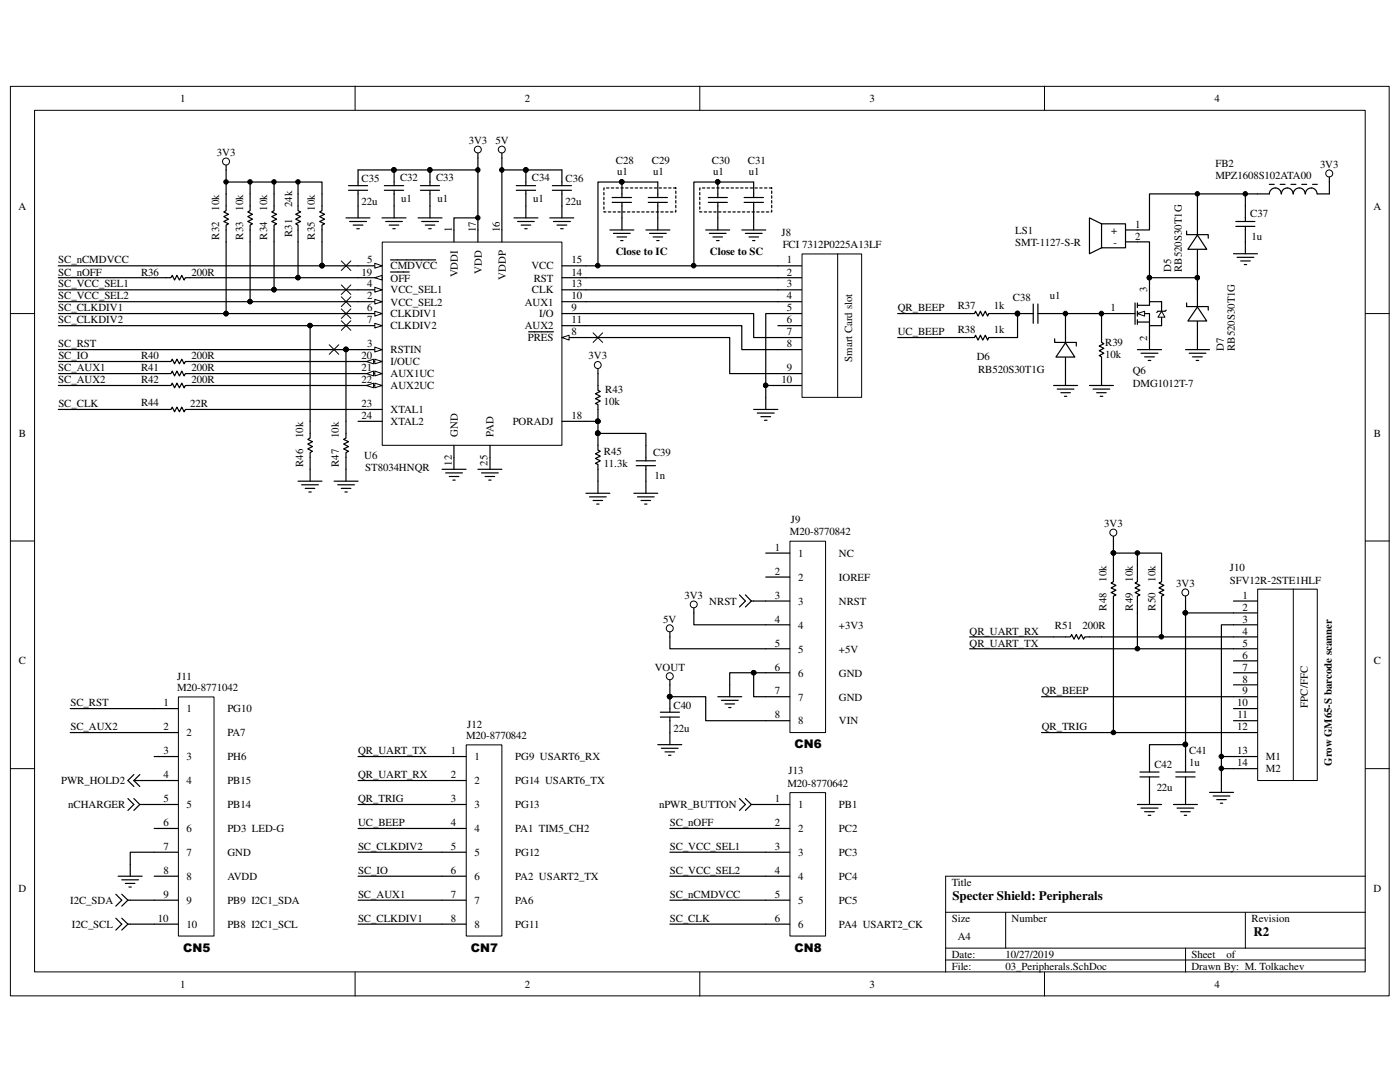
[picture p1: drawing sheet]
<svg xmlns="http://www.w3.org/2000/svg" width="279mm" height="216mm" viewBox="0 0 279 216" stroke-linecap="round" stroke-linejoin="round" font-family="sans-serif">
<path d="M2.1 17.2h275.1v181.5h-275.1z" fill="none" stroke="#000" stroke-width=".2"/>
<path d="M6.9 22.1h265.6v171.8h-265.6z" fill="#fff"/>
<g fill="none" stroke="#000" stroke-width=".2">
<path d="M70.9 17.2v4.8M139.7 17.2v4.8M208.4 17.2v4.8M6.9 22h265.6v171.9h-265.6zM2.1 62.6h4.8M272.5 62.6h4.8M2.1 107.9h4.8M272.5 107.9h4.8M2.1 153.4h4.8M272.5 153.4h4.8M272.5 174.8h-83.8v19.2M70.9 194v4.8"/>
<path d="M139.7 194v4.8M188.7 182h83.8M188.7 189.2h83.8M188.7 191.6h83.8M200.7 182v7.2M208.4 194v4.8M236.6 189.2v4.8M248.5 182v7.2"/>
</g>
<path d="M155.2 53h4.8M155.2 55.4h4.8M155.2 57.8h4.8M155.2 60.2h4.8M155.2 62.6h4.8M155.2 65h4.8M155.2 67.4h4.8M155.2 69.8h4.8M155.2 74.5h4.8M155.2 76.9h4.8" fill="none" stroke="#000" stroke-width=".24"/>
<path d="M160.1 50.7h11.9v28.6h-11.9z" fill="#fff"/>
<path d="M160.1 50.7h11.9v28.6h-11.9zM167.2 50.6v28.7" fill="none" stroke="#000" stroke-width=".2"/>
<path d="M246.2 119.9h4.8M246.2 122.3h4.8M246.2 124.7h4.8M246.2 127.1h4.8M246.2 129.5h4.8M246.2 131.9h4.8M246.2 134.2h4.8M246.2 136.7h4.8M246.2 139h4.8M246.2 141.4h4.8M246.2 143.8h4.8M246.2 146.2h4.8" fill="none" stroke="#000" stroke-width=".24"/>
<path d="M251 117.6h11.9v38.1h-11.9z" fill="#fff"/>
<path d="M251 117.6h11.9v38.1h-11.9zM258.1 117.5v38.2" fill="none" stroke="#000" stroke-width=".2"/>
<path d="M229.4 57.8v3.1h-2.4M222.2 62.6h4.3M226.5 60.5v4.2M227 62.6h2.4v4.8M227 64.3h2.4M227 60.5v.9M227 62.1v1M227 63.8v.9M229.4 60.2h2.4v1.9M231.8 63.3v1.7h-2.4M246.2 151h4.8M246.2 153.4h4.8" fill="none" stroke="#000" stroke-width=".24"/>
<path d="M231.8 62.1l.7 1.2h-1.4z" fill="#fff"/>
<path d="M231.8 62.1l.7 1.2h-1.4z" fill="none" stroke="#000" stroke-width=".2"/>
<path d="M231.1 62.1h1.4" fill="none" stroke="#000" stroke-width=".24"/>
<path d="M227 62.6l1.4-.5v1z" fill="#fff"/>
<g fill="none" stroke="#000" stroke-width=".2">
<path d="M227 62.6l1.4-.5v1z"/>
<circle cx="152.8" cy="76.9" r=".45"/>
</g>
<g fill="none" stroke="#000" stroke-width=".24">
<path d="M219.8 44.7l-2.4-1.2v7.1l2.4-1.2h4.8v-4.7h-4.8v4.7M224.6 45.9h2.4M224.6 48.3h2.4M239 57.8v9.6M155.2 76.9h-2.4v4.8M155.2 62.6h-2.4v14.3M227 69.8h4.8M227.7 70.5h3.4M228.4 71.2h2M229.2 71.9h.5M229.4 67.4v2.4M231.1 62.1l-.3 .3"/>
<path d="M232.7 61.9l-.2 .2M150.4 81.7h4.8M151.1 82.4h3.4M151.8 83.1h2M152.6 83.9h.5M147.6 118.7l1.2 1.2-1.2 1.2M148.8 118.7l1.1 1.2M149.9 119.9l-1.1 1.2M149.9 119.9h.5M26.7 155.7l1.2 1.2M26.7 154.6l-1.2 1.1 1.2 1.2M26.7 155.7h1.7"/>
<path d="M27.9 154.6l-1.2 1.1M147.6 159.3l1.2 1.2-1.2 1.2M148.8 159.3l1.1 1.2M23.1 178.4l1.2 1.2-1.2 1.2M24.3 178.4l1.2 1.2M25.5 179.6l-1.2 1.2M25.5 179.6h.5M149.9 160.5l-1.1 1.2M149.9 160.5h.5M23.1 183.2l1.2 1.2-1.2 1.2M24.3 183.2l1.2 1.2M25.5 184.4l-1.2 1.2"/>
<path d="M25.5 184.4h.5"/>
</g>
<circle cx="152.8" cy="76.9" r=".45" fill="#000"/>
<path d="M239 61.3l1.8 2.8h-3.7z" fill="#fff"/>
<path d="M239 43.5v9.5M236.6 69.8h4.8M236.8 60.5v.7h4.3v.7M237.3 70.5h3.4M238 71.2h1.9M238.7 71.9h.5M239 61.3l1.8 2.8h-3.7zM239 67.4v2.4" fill="none" stroke="#000" stroke-width=".24"/>
<path d="M239 46.9l1.8 2.8h-3.7z" fill="#fff"/>
<g fill="none" stroke="#000" stroke-width=".24">
<path d="M239 38.7v4.8M248.5 38.7v5.5M253.3 36.8h1M255.5 36.8h1M255.7 38.7a1.19 1.19 0 0 0-1.2-1.2 1.19 1.19 0 0 0-1.2 1.2h-23.9v7.2h-2.4M255.7 38.7a1.16 1.16 0 0 1 1.2-1.2 1.16 1.16 0 0 1 1.2 1.2M257.6 36.8h1M258.1 38.7a1.19 1.19 0 0 1 1.2-1.2 1.19 1.19 0 0 1 1.2 1.2M259.8 36.8h1M260.5 38.7a1.16 1.16 0 0 1 1.2-1.2 1.16 1.16 0 0 1 1.1 1.2M262 36.8h.9M265.3 35.3v3.4h-2.4"/>
<path d="M227 48.3h2.4v7.1M229.4 57.8v-2.4h9.6v2.4M236.8 46.1v.7h4.3v.7M239 46.9l1.8 2.8h-3.7zM239 53v2.4M246.2 50.6h4.8M246.6 44.2h3.8M246.6 45.2h3.8M246.9 51.4h3.3M247.6 52.1h1.9M248.3 52.8h.5M248.5 45.2v5.4"/>
<path d="M191.1 62.6h3.4l.2-.5 .5 1 .5-1 .4 1 .5-1 .5 1 .2-.5h3.4M191.1 67.4h3.4l.2-.5 .5 1 .5-1 .4 1 .5-1 .5 1 .2-.5h3.4M203.1 62.6h3.1M206.2 60.7v3.8M207.1 62.6h3.2M207.1 60.7v3.8M212.6 65v9.5M217.4 76.9h4.8M218.1 77.6h3.4M218.9 78.4h1.9M219.6 79.1h.5M219.8 65v3.3l.5 .3-.9 .4 .9 .5-.9 .5 .9 .5-.9 .5 .4 .2v5.7"/>
</g>
<g fill="none" stroke="#000" stroke-width=".2">
<circle cx="239" cy="38.7" r=".44"/>
<circle cx="248.5" cy="38.7" r=".44"/>
<circle cx="265.3" cy="34.6" r=".7"/>
<circle cx="229.4" cy="55.4" r=".45"/>
<circle cx="239" cy="55.4" r=".44"/>
<circle cx="203" cy="62.6" r=".45"/>
</g>
<g fill="#000">
<circle cx="239" cy="38.7" r=".44"/>
<circle cx="248.5" cy="38.7" r=".44"/>
<circle cx="229.4" cy="55.4" r=".45"/>
<circle cx="239" cy="55.4" r=".44"/>
<circle cx="203" cy="62.6" r=".45"/>
</g>
<path d="M212.6 68.4l1.9 2.8h-3.8z" fill="#fff"/>
<g fill="none" stroke="#000" stroke-width=".24">
<path d="M179.2 62.6h11.9M179.2 67.4h11.9M200.7 62.6h2.4v4.8h-2.4M210.3 76.9h4.8M210.3 62.6h11.9M210.5 67.6v.7h4.3v.7M211 77.6h3.3M211.7 78.4h1.9M212.4 79.1h.5M212.6 68.4l1.9 2.8h-3.8zM212.6 62.6v2.4M212.6 74.5v2.4"/>
<path d="M219.8 62.6v2.4M222.2 107v3.4h9.6v5.7l-.5 .2 1 .5-1 .5 1 .5-1 .4 1 .5-.5 .3v8.1M222.2 110.4v5.7l-.5 .2 1 .5-1 .5 1 .5-1 .4 1 .5-.5 .3v27.2M227 110.4v5.7l-.5 .2 1 .5-1 .5 1 .5-1 .4 1 .5-.5 .3v10.5M236.6 119v3.3h9.6M193.5 129.5h52.7M207.9 139h38.3M236.6 122.3v26.3M246.2 124.7h-2.4v33.4M207.9 146.2h38.3M227.5 154.1h3.8M227.5 155h3.8"/>
<path d="M229.4 154.1v-5.5h7.2v5.5M229.4 155v5.5M234.7 154.1h3.8M234.7 155h3.8M236.6 155v5.5M241.4 158.1h4.8M242.1 158.8h3.3M242.8 159.6h1.9M243.8 151h2.4M243.8 153.4h2.4M227 160.5h4.8M227.7 161.2h3.4"/>
<path d="M228.4 162h2M229.2 162.7h.5M234.2 160.5h4.8M234.9 161.2h3.4M235.6 162h1.9M236.3 162.7h.5M243.5 160.3h.5"/>
</g>
<g fill="#000">
<circle cx="203" cy="62.6" r=".45"/>
<circle cx="212.6" cy="62.6" r=".45"/>
<circle cx="219.8" cy="62.6" r=".46"/>
<circle cx="222.2" cy="110.3" r=".46"/>
<circle cx="227" cy="110.3" r=".46"/>
<circle cx="227" cy="129.4" r=".46"/>
<circle cx="231.8" cy="127.1" r=".46"/>
<circle cx="236.6" cy="122.3" r=".45"/>
<circle cx="222.2" cy="146.2" r=".46"/>
<circle cx="236.6" cy="148.5" r=".46"/>
<circle cx="243.7" cy="153.3" r=".45"/>
<circle cx="243.7" cy="150.9" r=".44"/>
</g>
<g fill="none" stroke="#000" stroke-width=".2">
<circle cx="203" cy="62.6" r=".45"/>
<circle cx="212.6" cy="62.6" r=".45"/>
<circle cx="219.8" cy="62.6" r=".46"/>
<circle cx="222.2" cy="106.3" r=".69"/>
<circle cx="222.2" cy="110.3" r=".46"/>
<circle cx="227" cy="110.3" r=".46"/>
<circle cx="236.5" cy="118.2" r=".69"/>
<circle cx="227" cy="129.4" r=".46"/>
<circle cx="231.8" cy="127.1" r=".46"/>
<circle cx="236.6" cy="122.3" r=".45"/>
<circle cx="222.2" cy="146.2" r=".46"/>
<circle cx="236.6" cy="148.5" r=".46"/>
<circle cx="243.7" cy="153.3" r=".45"/>
<circle cx="243.7" cy="150.9" r=".44"/>
</g>
<path d="M157.7 158.2h7.1v28.6h-7.1z" fill="#fff"/>
<path d="M157.6 158.2h7.2v28.6h-7.2z" fill="none" stroke="#000" stroke-width=".2"/>
<path d="M152.8 160.5h4.8M152.8 165.3h4.8M152.8 170.1h4.8M152.8 174.8h4.8M152.8 179.6h4.8M152.8 184.4h4.8" fill="none" stroke="#000" stroke-width=".24"/>
<path d="M157.7 108h7.1v38.2h-7.1z" fill="#fff"/>
<path d="M157.6 108h7.2v38.2h-7.2z" fill="none" stroke="#000" stroke-width=".2"/>
<path d="M152.8 110.4h4.8M152.8 115.1h4.8M152.8 119.9h4.8M152.8 124.7h4.8M152.8 129.5h4.8M152.8 134.2h4.8M152.8 139h4.8M152.8 143.8h4.8" fill="none" stroke="#000" stroke-width=".24"/>
<path d="M93.1 148.7h7.1v38.1h-7.1z" fill="#fff"/>
<path d="M93 148.6h7.2v38.2h-7.2z" fill="none" stroke="#000" stroke-width=".2"/>
<path d="M88.2 151h4.8M88.2 155.7h4.8M88.2 160.5h4.8M88.2 165.3h4.8M88.2 170.1h4.8M88.2 174.8h4.8M88.2 179.6h4.8M88.2 184.4h4.8" fill="none" stroke="#000" stroke-width=".24"/>
<path d="M35.6 139.1h7.1v47.7h-7.1z" fill="#fff"/>
<g fill="none" stroke="#000" stroke-width=".2">
<path d="M35.6 139.1h7.1v47.7h-7.1z"/>
<circle cx="45.1" cy="32.2" r=".7"/>
<circle cx="45.1" cy="36.3" r=".44"/>
<circle cx="49.9" cy="36.3" r=".44"/>
<circle cx="54.7" cy="36.3" r=".44"/>
<circle cx="59.5" cy="36.3" r=".44"/>
<circle cx="78.6" cy="33.9" r=".46"/>
<circle cx="85.8" cy="33.9" r=".45"/>
<circle cx="95.3" cy="33.9" r=".45"/>
<circle cx="95.4" cy="29.9" r=".69"/>
<circle cx="100.1" cy="33.9" r=".45"/>
<circle cx="100.2" cy="29.9" r=".69"/>
<circle cx="104.9" cy="33.9" r=".46"/>
<circle cx="124.1" cy="36.3" r=".46"/>
<circle cx="143.2" cy="36.3" r=".45"/>
<circle cx="54.7" cy="57.8" r=".45"/>
<circle cx="59.5" cy="55.4" r=".44"/>
<circle cx="64.3" cy="53" r=".46"/>
<circle cx="95.4" cy="43.5" r=".44"/>
<circle cx="119.3" cy="53" r=".46"/>
<circle cx="138.4" cy="53" r=".46"/>
<circle cx="45.1" cy="62.6" r=".45"/>
<circle cx="49.9" cy="60.2" r=".44"/>
<circle cx="61.9" cy="65" r=".45"/>
<circle cx="69" cy="69.7" r=".46"/>
<circle cx="119.3" cy="72.8" r=".69"/>
<circle cx="119.3" cy="86.4" r=".46"/>
<circle cx="119.3" cy="84.1" r=".46"/>
<circle cx="133.7" cy="139" r=".45"/>
<circle cx="133.7" cy="134.9" r=".7"/>
<circle cx="133.7" cy="125.4" r=".7"/>
<circle cx="138.5" cy="120.6" r=".69"/>
<circle cx="150.4" cy="134.2" r=".45"/>
</g>
<g fill="none" stroke="#000" stroke-width=".24">
<path d="M45.1 36.3h19.2v5.7l-.5 .3 1 .5-1 .4 1 .5-1 .5 1 .5-.5 .2v8.1h7.2M45.1 33v9l-.4 .3 .9 .5-.9 .4 .9 .5-.9 .5 .9 .5-.5 .2v17.7h26.4M49.9 36.3v5.7l-.5 .3 1 .5-1 .4 1 .5-1 .5 1 .5-.5 .2v15.3h21.6M54.7 36.3v5.7l-.5 .3 1 .5-1 .4 1 .5-1 .5 1 .5-.5 .2v12.9h16.8M59.5 36.3v5.7l.5 .3-1 .5 1 .4-1 .5 1 .5-1 .5 .5 .2v10.5h12M69.6 37h3.8M69.6 38h3.8M71.5 38v5.5M76.7 37h3.9M76.7 38h3.9M78.7 33.9v3.1M78.7 38v5.5"/>
<path d="M83.9 37h3.8M83.9 38h3.8M85.8 33.9v3.1M85.8 38v5.5M95.4 30.6v15.3M95.4 33.9h-23.9v3.1M100.2 30.6v15.3M100.2 33.9h11.9v3.1M103 37h3.9M103 38h3.9M104.9 33.9v3.1M104.9 38v5.5"/>
<path d="M110.2 37h3.8M110.2 38h3.8M112.1 38v5.5M122.2 39.4h3.8M124.1 36.3v3.1M129.4 39.4h3.8M131.3 39.4v-3.1h-12v16.7M141.4 39.4h3.8M143.3 36.3v3.1M148.5 39.4h3.9M150.4 39.4v-3.1h-11.9v16.7M11.6 55.4h22.5l.3-.5 .4 1 .5-1 .5 1 .5-1 .4 1 .3-.5h22.5"/>
<path d="M11.6 53h52.7M11.6 57.8h43.1M69 43.5h4.8M69.8 44.2h3.4M70.5 44.9h1.9M71.2 45.6h.5M76.2 43.5h4.8M77 44.2h3.3M77.7 44.9h1.9M78.4 45.6h.5M83.4 43.5h4.8M84.2 44.2h3.3"/>
<path d="M84.9 44.9h1.9M85.6 45.6h.5M95.4 43.5h-4.8v2.4M102.6 43.5h4.8M103.3 44.2h3.3M104 44.9h1.9M104.7 45.6h.5M109.7 43.5h4.8M110.4 44.2h3.4M111.2 44.9h1.9M111.9 45.6h.5M116.9 53h38.3"/>
<path d="M116.9 55.4h38.3M116.9 57.8h38.3M121.7 45.9h4.8M122.2 40.4h3.8M122.4 46.6h3.4M123.1 47.3h2M123.9 48h.4M124.1 40.4v5.5M128.9 45.9h4.8M129.4 40.4h3.8M129.6 46.6h3.4M130.3 47.3h1.9"/>
<path d="M131.1 48h.4M131.3 40.4v5.5M140.8 45.9h4.8M141.4 40.4h3.8M141.6 46.6h3.3M142.3 47.3h1.9M143 48h.5M143.3 40.4v5.5M148 45.9h4.8M148.5 40.4h3.9M148.8 46.6h3.3M149.5 47.3h1.9"/>
<path d="M150.2 48h.5M150.4 40.4v5.5M11.6 60.2h38.3M11.6 62.6h33.5M11.6 65h50.3M11.6 69.8h57.4M71.5 65h-9.6v22.4l-.5 .3 1 .4-1 .5 1 .5-1 .5 1 .4-.5 .3v5.7M71.5 69.8h-2.5v17.6l-.4 .3 1 .4-1 .5 1 .5-1 .5 1 .4-.6 .3v5.7M116.9 62.6h33.5v4.8h4.8M116.9 65h31.1v4.8h7.2M116.9 67.4h28.7v7.1h9.6M116.9 60.2h38.3"/>
<path d="M119.3 73.6v4.3l.5 .2-1 .5 1 .5-1 .4 1 .5-1 .5 .5 .2v3.4M59.5 96h4.8M60.2 96.7h3.3M60.9 97.5h1.9M61.6 98.2h.5M66.7 96h4.8M67.4 96.7h3.3M68.1 97.5h1.9M68.8 98.2h.5M88.2 93.6h4.8M88.9 94.4h3.4M89.7 95.1h1.9"/>
<path d="M90.4 95.8h.4M90.6 91.3v2.3M95.4 93.6h4.8M96.1 94.4h3.3M96.8 95.1h1.9M97.5 95.8h.5M97.8 91.3v2.3M116.9 84.1h2.4v2.4h9.6v5.4M116.9 98.4h4.8M117.6 99.1h3.4M118.4 99.9h1.9M119.3 86.5v3.3l.5 .2-1 .6 1 .4-1 .5 1 .4-1 .6 .5 .2v5.7"/>
<path d="M126.5 98.4h4.8M127 91.9h3.8M127 92.9h3.8M127.2 99.1h3.4M127.9 99.9h1.9M128.9 92.9v5.5M119.1 100.6h.4M128.7 100.6h.4M150.4 119.9h2.4M133.7 126.1v3.4h19.1M133.7 135.7v1M133.7 139v3.1"/>
<path d="M138.5 121.3v3.4h14.3M143.3 139h4.7M144 139.7h3.3M150.4 134.2h-4.8v4.8M152.8 134.2h-2.4v4.8h2.4M14 141.4h21.6M14 146.2h21.6M25.5 159.3l1.2 1.2-1.2 1.2M26.7 159.3l1.2 1.2M28.4 155.7h7.2M30.8 151h4.8M71.5 151h16.7"/>
<path d="M71.5 155.7h16.7M131.3 148.6h4.8M131.8 142.1h3.8M131.8 143.1h3.8M132 149.3h3.3M132.7 150h1.9M133.4 150.7h.5M133.7 143.1v5.5M144.7 140.5h1.9M145.4 141.2h.5M23.6 174.8h4.8M24.3 175.6h3.3"/>
<path d="M25 176.3h1.9M25.7 177h.5M26 179.6h9.6M27.9 160.5h7.7M27.9 160.5l-1.2 1.2M30.8 165.3h4.8M30.8 174.8h4.8M35.6 170.1h-9.6v4.7M71.5 160.5h16.7M71.5 165.3h16.7M71.5 170.1h16.7M71.5 174.8h16.7"/>
<path d="M71.5 179.6h16.7M150.4 160.5h2.4M26 184.4h9.6M71.5 184.4h16.7M133.7 184.4h19.1"/>
</g>
<g fill="#000">
<circle cx="45.1" cy="36.3" r=".44"/>
<circle cx="49.9" cy="36.3" r=".44"/>
<circle cx="54.7" cy="36.3" r=".44"/>
<circle cx="59.5" cy="36.3" r=".44"/>
<circle cx="78.6" cy="33.9" r=".46"/>
<circle cx="85.8" cy="33.9" r=".45"/>
<circle cx="95.3" cy="33.9" r=".45"/>
<circle cx="100.1" cy="33.9" r=".45"/>
<circle cx="104.9" cy="33.9" r=".46"/>
<circle cx="124.1" cy="36.3" r=".46"/>
<circle cx="143.2" cy="36.3" r=".45"/>
<circle cx="54.7" cy="57.8" r=".45"/>
<circle cx="59.5" cy="55.4" r=".44"/>
<circle cx="64.3" cy="53" r=".46"/>
<circle cx="95.4" cy="43.5" r=".44"/>
<circle cx="119.3" cy="53" r=".46"/>
<circle cx="138.4" cy="53" r=".46"/>
<circle cx="45.1" cy="62.6" r=".45"/>
<circle cx="49.9" cy="60.2" r=".44"/>
<circle cx="61.9" cy="65" r=".45"/>
<circle cx="69" cy="69.7" r=".46"/>
<circle cx="119.3" cy="86.4" r=".46"/>
<circle cx="119.3" cy="84.1" r=".46"/>
<circle cx="133.7" cy="139" r=".45"/>
<circle cx="150.4" cy="134.2" r=".45"/>
</g>
<path d="M134.9 37.5h-14.4v4.8h14.4v-4.8M154 37.5h-14.3v4.8h14.3v-4.8" fill="none" stroke="#000" stroke-width=".24" stroke-dasharray=".5 .5"/>
<path d="M76.3 48.3h35.8v40.6h-35.8z" fill="#fff"/>
<path d="M76.3 48.3h35.8v40.6h-35.8z" fill="none" stroke="#000" stroke-width=".2"/>
<path d="M90.6 45.9v2.4M95.4 45.9v2.4M100.2 45.9v2.4M112.1 53h4.8M112.1 55.4h4.8M112.1 57.8h4.8M112.1 62.6h4.8M112.1 60.2h4.8M112.1 65h4.8M112.1 67.4h4.8M112.1 84.1h4.8" fill="none" stroke="#000" stroke-width=".24"/>
<path d="M112.1 67.4l1.5-.5v1z" fill="#fff"/>
<path d="M112.1 67.4l1.5-.5v1z" fill="none" stroke="#000" stroke-width=".2"/>
<path d="M71.5 69.8h4.7M105.5 66.2h4.9" fill="none" stroke="#000" stroke-width=".24"/>
<path d="M74.8 69.3l1.4 .5-1.4 .4z" fill="#fff"/>
<path d="M74.8 69.3l1.4 .5-1.4 .4z" fill="none" stroke="#000" stroke-width=".2"/>
<path d="M71.5 53h4.7" fill="none" stroke="#000" stroke-width=".24"/>
<path d="M74.8 52.5l1.4 .5-1.4 .5z" fill="#fff"/>
<path d="M74.8 52.5l1.4 .5-1.4 .5z" fill="none" stroke="#000" stroke-width=".2"/>
<path d="M71.5 55.4h4.7M77.9 51.9h9.1" fill="none" stroke="#000" stroke-width=".24"/>
<path d="M74.8 55.4l1.4-.5v1z" fill="#fff"/>
<path d="M74.8 55.4l1.4-.5v1z" fill="none" stroke="#000" stroke-width=".2"/>
<path d="M77.9 54.3h3.8M71.5 62.6h4.7" fill="none" stroke="#000" stroke-width=".24"/>
<path d="M74.8 62.1l1.4 .5-1.4 .5z" fill="#fff"/>
<path d="M74.8 62.1l1.4 .5-1.4 .5z" fill="none" stroke="#000" stroke-width=".2"/>
<path d="M71.5 65h4.7" fill="none" stroke="#000" stroke-width=".24"/>
<path d="M74.8 64.5l1.4 .5-1.4 .4z" fill="#fff"/>
<path d="M74.8 64.5l1.4 .5-1.4 .4z" fill="none" stroke="#000" stroke-width=".2"/>
<path d="M71.5 57.8h4.7" fill="none" stroke="#000" stroke-width=".24"/>
<path d="M74.8 57.3l1.4 .5-1.4 .5z" fill="#fff"/>
<path d="M74.8 57.3l1.4 .5-1.4 .5z" fill="none" stroke="#000" stroke-width=".2"/>
<path d="M71.5 60.2h4.7" fill="none" stroke="#000" stroke-width=".24"/>
<path d="M74.8 59.7l1.4 .5-1.4 .5z" fill="#fff"/>
<path d="M74.8 59.7l1.4 .5-1.4 .5z" fill="none" stroke="#000" stroke-width=".2"/>
<path d="M71.5 72.1h4.7" fill="none" stroke="#000" stroke-width=".24"/>
<path d="M74.8 71.7l1.4 .4-1.4 .5z" fill="#fff"/>
<path d="M74.8 71.7l1.4 .4-1.4 .5z" fill="none" stroke="#000" stroke-width=".2"/>
<path d="M73.2 72.1l1.3-.4v.9z" fill="#fff"/>
<path d="M73.2 72.1l1.3-.4v.9z" fill="none" stroke="#000" stroke-width=".2"/>
<path d="M71.5 74.5h4.7" fill="none" stroke="#000" stroke-width=".24"/>
<path d="M74.8 74l1.4 .5-1.4 .5z" fill="#fff"/>
<path d="M74.8 74l1.4 .5-1.4 .5z" fill="none" stroke="#000" stroke-width=".2"/>
<path d="M73.2 74.5l1.3-.5v1z" fill="#fff"/>
<path d="M73.2 74.5l1.3-.5v1z" fill="none" stroke="#000" stroke-width=".2"/>
<path d="M71.5 76.9h4.7" fill="none" stroke="#000" stroke-width=".24"/>
<path d="M74.8 76.5l1.4 .4-1.4 .5z" fill="#fff"/>
<path d="M74.8 76.5l1.4 .4-1.4 .5z" fill="none" stroke="#000" stroke-width=".2"/>
<path d="M73.2 76.9l1.3-.4v.9z" fill="#fff"/>
<g fill="none" stroke="#000" stroke-width=".2">
<path d="M68.1 52.1l1.9 1.9M68.1 56.9l1.9 1.9M68.1 59.2l1.9 2M70 52.1l-1.9 1.9M70 56.9l-1.9 1.9M70 59.2l-1.9 2M65.7 68.8l1.9 1.9M67.6 68.8l-1.9 1.9M68.1 61.6l1.9 1.9M68.1 64l1.9 1.9M70 61.6l-1.9 1.9M70 64l-1.9 1.9"/>
<path d="M73.2 76.9l1.3-.4v.9zM118.4 66.4l1.9 1.9M120.3 66.4l-1.9 1.9"/>
<circle cx="133.7" cy="139" r=".45"/>
</g>
<g fill="none" stroke="#000" stroke-width=".24">
<path d="M11.6 72.1h22.5l.3-.4 .4 .9 .5-.9 .5 .9 .5-.9 .4 .9 .3-.5h34.5M11.6 74.5h22.5l.3-.5 .4 1 .5-1 .5 1 .5-1 .4 1 .3-.5h34.5M11.6 76.9h22.5l.3-.4 .4 .9 .5-.9 .5 .9 .5-.9 .4 .9 .3-.5h34.5M11.6 81.7h22.5l.3-.5 .4 1 .5-1 .5 1 .5-1 .4 1 .3-.5h39.2M71.5 84.1h4.7M90.6 88.9v2.4M97.8 88.9v2.4M133.7 136.7v2.3h7.1v4.8h12M193.5 127.1h20.1l.3-.5 .4 1 .5-1 .5 1 .5-1 .4 1 .3-.5h29.7M133.7 165.3h19.1M133.7 170.1h19.1M133.7 174.8h19.1"/>
<path d="M133.7 179.6h19.1"/>
</g>
<circle cx="133.7" cy="139" r=".45" fill="#000"/>
<g font-size="2.6">
<text x="190.1" y="179.6">Specter Shield: Peripherals</text>
<text x="250.2" y="186.7">R2</text>
</g>
<g font-size="2.4">
<text x="158.6" y="149.3">CN6</text>
<text x="36.5" y="189.9">CN5</text>
<text x="94" y="189.9">CN7</text>
<text x="158.6" y="189.9">CN8</text>
</g>
<g font-size="2.2">
<text x="35.9" y="20.4">1</text>
<text x="104.7" y="20.4">2</text>
<text x="173.5" y="20.4">3</text>
<text x="242.4" y="20.4">4</text>
<text x="93.6" y="28.7">3V3</text>
<text x="98.9" y="28.7">5V</text>
<text x="43.3" y="31.1">3V3</text>
<text x="122.9" y="32.8">C28</text>
<text x="123.1" y="34.9">u1</text>
<text x="130.1" y="32.8">C29</text>
<text x="130.3" y="34.9">u1</text>
<text x="142.1" y="32.8">C30</text>
<text x="142.3" y="34.9">u1</text>
<text x="149.3" y="32.8">C31</text>
<text x="149.5" y="34.9">u1</text>
<text x="242.6" y="33.2">FB2</text>
<text x="242.6" y="35.6">MPZ1608S102ATA00</text>
<text x="263.4" y="33.5">3V3</text>
<text x="3.7" y="41.8">A</text>
<text x="58.3" y="41.4" transform="rotate(-90 58.3 41.4)">24k</text>
<text x="72.2" y="36.4">C35</text>
<text x="72.2" y="40.9">22u</text>
<text x="79.8" y="36.1">C32</text>
<text x="80.1" y="40.4">u1</text>
<text x="87" y="36.1">C33</text>
<text x="87.3" y="40.4">u1</text>
<text x="106.2" y="36.1">C34</text>
<text x="106.4" y="40.4">u1</text>
<text x="112.9" y="36.4">C36</text>
<text x="112.9" y="40.9">22u</text>
<text x="274.1" y="41.8">A</text>
<text x="43.7" y="47.8" transform="rotate(-90 43.7 47.8)">R32</text>
<text x="43.7" y="42.1" transform="rotate(-90 43.7 42.1)">10k</text>
<text x="48.5" y="47.8" transform="rotate(-90 48.5 47.8)">R33</text>
<text x="48.5" y="42.1" transform="rotate(-90 48.5 42.1)">10k</text>
<text x="53.3" y="47.8" transform="rotate(-90 53.3 47.8)">R34</text>
<text x="53.3" y="42.1" transform="rotate(-90 53.3 42.1)">10k</text>
<text x="58.3" y="47.3" transform="rotate(-90 58.3 47.3)">R31</text>
<text x="62.9" y="47.8" transform="rotate(-90 62.9 47.8)">R35</text>
<text x="62.9" y="42.1" transform="rotate(-90 62.9 42.1)">10k</text>
<text x="90.2" y="46.4" transform="rotate(-90 90.2 46.4)">1</text>
<text x="95" y="46.4" transform="rotate(-90 95 46.4)">17</text>
<text x="99.7" y="46.4" transform="rotate(-90 99.7 46.4)">16</text>
<text x="156" y="47.1">J8</text>
<text x="202.6" y="46.6">LS1</text>
<text x="221.7" y="46.6">+</text>
<text x="226.6" y="45.4">1</text>
<text x="226.6" y="47.8">2</text>
<text x="249.5" y="43.3">C37</text>
<text x="249.8" y="47.8">1u</text>
<text x="11.6" y="52.6">SC_nCMDVCC</text>
<text x="73.3" y="52.6">5</text>
<text x="77.9" y="53.8">CMDVCC</text>
<text x="106" y="53.8">VCC</text>
<text x="114.1" y="52.6">15</text>
<text x="122.9" y="50.9">Close to IC</text>
<text x="141.7" y="50.9">Close to SC</text>
<text x="156.2" y="49.5">FCI 7312P0225A13LF</text>
<text x="157" y="52.6">1</text>
<text x="202.6" y="49">SMT-1127-S-R</text>
<text x="222.2" y="49">-</text>
<text x="11.6" y="55">SC_nOFF</text>
<text x="11.6" y="57.4">SC_VCC_SEL1</text>
<text x="11.6" y="59.7">SC_VCC_SEL2</text>
<text x="28.2" y="55">R36</text>
<text x="38.2" y="55">200R</text>
<text x="72.2" y="55">19</text>
<text x="73.3" y="57.4">4</text>
<text x="73.3" y="59.7">2</text>
<text x="77.9" y="56.2">OFF</text>
<text x="77.9" y="58.5">VCC_SEL1</text>
<text x="91.4" y="55.3" transform="rotate(-90 91.4 55.3)">VDDI</text>
<text x="96.1" y="54.6" transform="rotate(-90 96.1 54.6)">VDD</text>
<text x="100.9" y="55.8" transform="rotate(-90 100.9 55.8)">VDDP</text>
<text x="106.2" y="58.5">CLK</text>
<text x="106.5" y="56.2">RST</text>
<text x="114.1" y="57.4">13</text>
<text x="114.1" y="59.7">10</text>
<text x="114.1" y="55">14</text>
<text x="157" y="55">2</text>
<text x="157" y="57.4">3</text>
<text x="157" y="59.7">4</text>
<text x="202.1" y="60">C38</text>
<text x="209.5" y="59.7">u1</text>
<text x="228.9" y="58.3" transform="rotate(-90 228.9 58.3)">3</text>
<text x="233.7" y="54.2" transform="rotate(-90 233.7 54.2)">D5</text>
<text x="235.9" y="54.2" transform="rotate(-90 235.9 54.2)">RB520S30T1G</text>
<text x="11.6" y="62.1">SC_CLKDIV1</text>
<text x="11.6" y="64.5">SC_CLKDIV2</text>
<text x="73.3" y="62.1">6</text>
<text x="73.3" y="64.5">7</text>
<text x="77.9" y="63.3">CLKDIV1</text>
<text x="77.9" y="65.7">CLKDIV2</text>
<text x="77.9" y="61">VCC_SEL2</text>
<text x="104.7" y="61">AUX1</text>
<text x="104.7" y="65.7">AUX2</text>
<text x="107.6" y="63.3">I/O</text>
<text x="114.1" y="64.5">11</text>
<text x="114.1" y="62.1">9</text>
<text x="157" y="62.1">5</text>
<text x="157" y="64.5">6</text>
<text x="179.2" y="62.1">QR_BEEP</text>
<text x="191.1" y="61.7">R37</text>
<text x="198.3" y="61.7">1k</text>
<text x="221.7" y="62.1">1</text>
<text x="11.6" y="69.3">SC_RST</text>
<text x="11.6" y="71.7">SC_IO</text>
<text x="28.2" y="71.7">R40</text>
<text x="38.2" y="71.7">200R</text>
<text x="72.2" y="71.7">20</text>
<text x="73.3" y="69.3">3</text>
<text x="77.9" y="70.5">RSTIN</text>
<text x="105.3" y="68.1">PRES</text>
<text x="114.1" y="66.9">8</text>
<text x="117.5" y="71.7">3V3</text>
<text x="157" y="66.9">7</text>
<text x="157" y="69.3">8</text>
<text x="179.2" y="66.9">UC_BEEP</text>
<text x="191.1" y="66.4">R38</text>
<text x="194.9" y="71.9">D6</text>
<text x="198.3" y="66.4">1k</text>
<text x="220.6" y="69.1">R39</text>
<text x="220.6" y="71.5">10k</text>
<text x="228.9" y="68" transform="rotate(-90 228.9 68)">2</text>
<text x="244.3" y="70" transform="rotate(-90 244.3 70)">D7</text>
<text x="246.4" y="70" transform="rotate(-90 246.4 70)">RB520S30T1G</text>
<text x="11.6" y="74.1">SC_AUX1</text>
<text x="11.6" y="76.5">SC_AUX2</text>
<text x="28.2" y="74.1">R41</text>
<text x="28.2" y="76.5">R42</text>
<text x="38.2" y="74.1">200R</text>
<text x="38.2" y="76.5">200R</text>
<text x="72.2" y="74.1">21</text>
<text x="72.2" y="76.5">22</text>
<text x="77.9" y="72.9">I/OUC</text>
<text x="77.9" y="75.3">AUX1UC</text>
<text x="77.9" y="77.7">AUX2UC</text>
<text x="156" y="76.5">10</text>
<text x="157" y="74.1">9</text>
<text x="170.1" y="72.2" transform="rotate(-90 170.1 72.2)">Smart Card slot</text>
<text x="195.2" y="74.3">RB520S30T1G</text>
<text x="226.1" y="74.5">Q6</text>
<text x="226.1" y="77.2">DMG1012T-7</text>
<text x="11.6" y="81.2">SC_CLK</text>
<text x="28.2" y="81">R44</text>
<text x="38" y="81.2">22R</text>
<text x="72.2" y="81.2">23</text>
<text x="72.2" y="83.7">24</text>
<text x="77.9" y="82.5">XTAL1</text>
<text x="114.1" y="83.7">18</text>
<text x="120.5" y="80.8">10k</text>
<text x="120.8" y="78.4">R43</text>
<text x="3.8" y="87.2">B</text>
<text x="60.5" y="87.5" transform="rotate(-90 60.5 87.5)">10k</text>
<text x="67.6" y="87.5" transform="rotate(-90 67.6 87.5)">10k</text>
<text x="77.9" y="84.8">XTAL2</text>
<text x="91.4" y="87.2" transform="rotate(-90 91.4 87.2)">GND</text>
<text x="98.5" y="87.2" transform="rotate(-90 98.5 87.2)">PAD</text>
<text x="102.3" y="84.8">PORADJ</text>
<text x="274.2" y="87.2">B</text>
<text x="60.5" y="93.2" transform="rotate(-90 60.5 93.2)">R46</text>
<text x="67.6" y="93.2" transform="rotate(-90 67.6 93.2)">R47</text>
<text x="72.7" y="91.5">U6</text>
<text x="72.9" y="93.9">ST8034HNQR</text>
<text x="90.2" y="93" transform="rotate(-90 90.2 93)">12</text>
<text x="97.3" y="93" transform="rotate(-90 97.3 93)">25</text>
<text x="120.5" y="90.8">R45</text>
<text x="120.5" y="93.2">11.3k</text>
<text x="130.3" y="91.1">C39</text>
<text x="130.6" y="95.6">1n</text>
<text x="157.6" y="106.8">M20-8770842</text>
<text x="157.9" y="104.4">J9</text>
<text x="220.4" y="105.2">3V3</text>
<text x="154.6" y="109.9">1</text>
<text x="159.3" y="111.1">1</text>
<text x="167.4" y="111.1">NC</text>
<text x="245.4" y="114">J10</text>
<text x="136.6" y="119.5">3V3</text>
<text x="154.6" y="114.7">2</text>
<text x="154.6" y="119.5">3</text>
<text x="159.3" y="115.9">2</text>
<text x="167.4" y="115.9">IOREF</text>
<text x="220.8" y="116.1" transform="rotate(-90 220.8 116.1)">10k</text>
<text x="226.1" y="116.1" transform="rotate(-90 226.1 116.1)">10k</text>
<text x="230.6" y="116.1" transform="rotate(-90 230.6 116.1)">10k</text>
<text x="234.7" y="117.1">3V3</text>
<text x="245.4" y="116.6">SFV12R-2STE1HLF</text>
<text x="247.9" y="119.5">1</text>
<text x="132.4" y="124.2">5V</text>
<text x="141.6" y="120.6">NRST</text>
<text x="154.6" y="124.2">4</text>
<text x="159.3" y="120.6">3</text>
<text x="159.3" y="125.4">4</text>
<text x="167.4" y="120.6">NRST</text>
<text x="167.4" y="125.4">+3V3</text>
<text x="210.5" y="125.4">R51</text>
<text x="216" y="125.4">200R</text>
<text x="220.8" y="121.8" transform="rotate(-90 220.8 121.8)">R48</text>
<text x="226.1" y="121.8" transform="rotate(-90 226.1 121.8)">R49</text>
<text x="230.6" y="121.8" transform="rotate(-90 230.6 121.8)">R50</text>
<text x="247.9" y="121.8">2</text>
<text x="247.9" y="124.2">3</text>
<text x="154.6" y="129">5</text>
<text x="159.3" y="130.2">5</text>
<text x="167.4" y="130.2">+5V</text>
<text x="193.5" y="126.6">QR_UART_RX</text>
<text x="193.5" y="129">QR_UART_TX</text>
<text x="247.9" y="126.6">4</text>
<text x="247.9" y="129">5</text>
<text x="247.9" y="131.4">6</text>
<text x="3.8" y="132.6">C</text>
<text x="35.3" y="135.7">J11</text>
<text x="35.3" y="137.8">M20-8771042</text>
<text x="130.7" y="133.8">VOUT</text>
<text x="154.6" y="133.8">6</text>
<text x="159.3" y="135">6</text>
<text x="167.4" y="135">GND</text>
<text x="247.9" y="133.8">7</text>
<text x="247.9" y="136.2">8</text>
<text x="274.2" y="132.6">C</text>
<text x="14.1" y="141">SC_RST</text>
<text x="32.6" y="141">1</text>
<text x="37.3" y="142.2">1</text>
<text x="45.4" y="142.2">PG10</text>
<text x="134.4" y="141.4">C40</text>
<text x="154.6" y="138.6">7</text>
<text x="154.6" y="143.3">8</text>
<text x="159.3" y="139.8">7</text>
<text x="167.4" y="139.8">GND</text>
<text x="207.9" y="138.6">QR_BEEP</text>
<text x="246.9" y="141">10</text>
<text x="247" y="143.3">11</text>
<text x="247.9" y="138.6">9</text>
<text x="261" y="141.2" transform="rotate(-90 261 141.2)">FPC/FFC</text>
<text x="14.1" y="145.8">SC_AUX2</text>
<text x="32.6" y="145.8">2</text>
<text x="37.3" y="146.9">2</text>
<text x="45.4" y="146.9">PA7</text>
<text x="93" y="147.4">M20-8770842</text>
<text x="93.3" y="145.2">J12</text>
<text x="134.4" y="146">22u</text>
<text x="159.3" y="144.5">8</text>
<text x="167.4" y="144.5">VIN</text>
<text x="207.9" y="145.8">QR_TRIG</text>
<text x="246.9" y="145.8">12</text>
<text x="32.6" y="150.5">3</text>
<text x="32.6" y="155.3">4</text>
<text x="37.3" y="151.7">3</text>
<text x="45.4" y="151.7">PH6</text>
<text x="71.5" y="155.3">QR_UART_RX</text>
<text x="71.5" y="150.5">QR_UART_TX</text>
<text x="90" y="150.5">1</text>
<text x="90" y="155.3">2</text>
<text x="94.7" y="151.7">1</text>
<text x="102.8" y="151.7">PG9 USART6_RX</text>
<text x="157.4" y="154.3">J13</text>
<text x="230.4" y="153.2">C42</text>
<text x="237.3" y="150.5">C41</text>
<text x="237.3" y="152.9">1u</text>
<text x="246.9" y="150.5">13</text>
<text x="246.9" y="152.9">14</text>
<text x="252.6" y="151.7">M1</text>
<text x="252.6" y="154.1">M2</text>
<text x="265.8" y="152.8" transform="rotate(-90 265.8 152.8)">Grow GM65-S barcode scanner</text>
<text x="12.2" y="156.5">PWR_HOLD2</text>
<text x="13.6" y="161.2">nCHARGER</text>
<text x="32.6" y="160.1">5</text>
<text x="37.3" y="156.5">4</text>
<text x="37.3" y="161.2">5</text>
<text x="45.4" y="156.5">PB15</text>
<text x="45.4" y="161.2">PB14</text>
<text x="71.5" y="160.1">QR_TRIG</text>
<text x="90" y="160.1">3</text>
<text x="94.7" y="156.5">2</text>
<text x="94.7" y="161.2">3</text>
<text x="102.8" y="156.5">PG14 USART6_TX</text>
<text x="102.8" y="161.2">PG13</text>
<text x="131.5" y="161.2">nPWR_BUTTON</text>
<text x="154.6" y="160.1">1</text>
<text x="157.1" y="157">M20-8770642</text>
<text x="159.3" y="161.2">1</text>
<text x="167.4" y="161.2">PB1</text>
<text x="230.8" y="157.9">22u</text>
<text x="32.6" y="164.8">6</text>
<text x="37.3" y="166">6</text>
<text x="45.4" y="166">PD3 LED-G</text>
<text x="71.5" y="164.8">UC_BEEP</text>
<text x="90" y="164.8">4</text>
<text x="94.7" y="166">4</text>
<text x="102.8" y="166">PA1 TIM5_CH2</text>
<text x="133.7" y="164.8">SC_nOFF</text>
<text x="154.6" y="164.8">2</text>
<text x="159.3" y="166">2</text>
<text x="167.4" y="166">PC2</text>
<text x="32.6" y="169.6">7</text>
<text x="37.3" y="170.8">7</text>
<text x="45.4" y="170.8">GND</text>
<text x="71.5" y="169.6">SC_CLKDIV2</text>
<text x="90" y="169.6">5</text>
<text x="94.7" y="170.8">5</text>
<text x="102.8" y="170.8">PG12</text>
<text x="133.7" y="169.6">SC_VCC_SEL1</text>
<text x="154.6" y="169.6">3</text>
<text x="159.3" y="170.8">3</text>
<text x="167.4" y="170.8">PC3</text>
<text x="3.7" y="178">D</text>
<text x="32.6" y="174.4">8</text>
<text x="32.6" y="179.2">9</text>
<text x="37.3" y="175.6">8</text>
<text x="45.4" y="175.6">AVDD</text>
<text x="71.5" y="179.2">SC_AUX1</text>
<text x="71.5" y="174.4">SC_IO</text>
<text x="90" y="174.4">6</text>
<text x="90" y="179.2">7</text>
<text x="94.7" y="175.6">6</text>
<text x="102.8" y="175.6">PA2 USART2_TX</text>
<text x="133.7" y="179.2">SC_nCMDVCC</text>
<text x="133.7" y="174.4">SC_VCC_SEL2</text>
<text x="154.6" y="174.4">4</text>
<text x="154.6" y="179.2">5</text>
<text x="159.3" y="175.6">4</text>
<text x="167.4" y="175.6">PC4</text>
<text x="189.9" y="176.8">Title</text>
<text x="274.1" y="178">D</text>
<text x="14" y="180.4">I2C_SDA</text>
<text x="14.4" y="185.2">I2C_SCL</text>
<text x="31.5" y="183.9">10</text>
<text x="37.3" y="180.4">9</text>
<text x="37.3" y="185.2">10</text>
<text x="45.4" y="180.4">PB9 I2C1_SDA</text>
<text x="45.4" y="185.2">PB8 I2C1_SCL</text>
<text x="71.5" y="183.9">SC_CLKDIV1</text>
<text x="90" y="183.9">8</text>
<text x="94.7" y="180.4">7</text>
<text x="94.7" y="185.2">8</text>
<text x="102.8" y="180.4">PA6</text>
<text x="102.8" y="185.2">PG11</text>
<text x="133.7" y="183.9">SC_CLK</text>
<text x="154.6" y="183.9">6</text>
<text x="159.3" y="180.4">5</text>
<text x="159.3" y="185.2">6</text>
<text x="167.4" y="180.4">PC5</text>
<text x="167.4" y="185.2">PA4 USART2_CK</text>
<text x="189.9" y="183.9">Size</text>
<text x="201.9" y="183.9">Number</text>
<text x="249.8" y="183.9">Revision</text>
<text x="189.9" y="191.1">Date:</text>
<text x="191.1" y="187.5">A4</text>
<text x="200.7" y="191.1">10/27/2019</text>
<text x="237.8" y="191.1">Sheet</text>
<text x="244.8" y="191.1">of</text>
<text x="35.9" y="197.1">1</text>
<text x="104.7" y="197.1">2</text>
<text x="173.5" y="197.1">3</text>
<text x="189.9" y="193.5">File:</text>
<text x="200.7" y="193.5">03_Peripherals.SchDoc</text>
<text x="237.8" y="193.5">Drawn By: M. Tolkachev</text>
<text x="242.4" y="197.1">4</text>
</g>
</svg>
